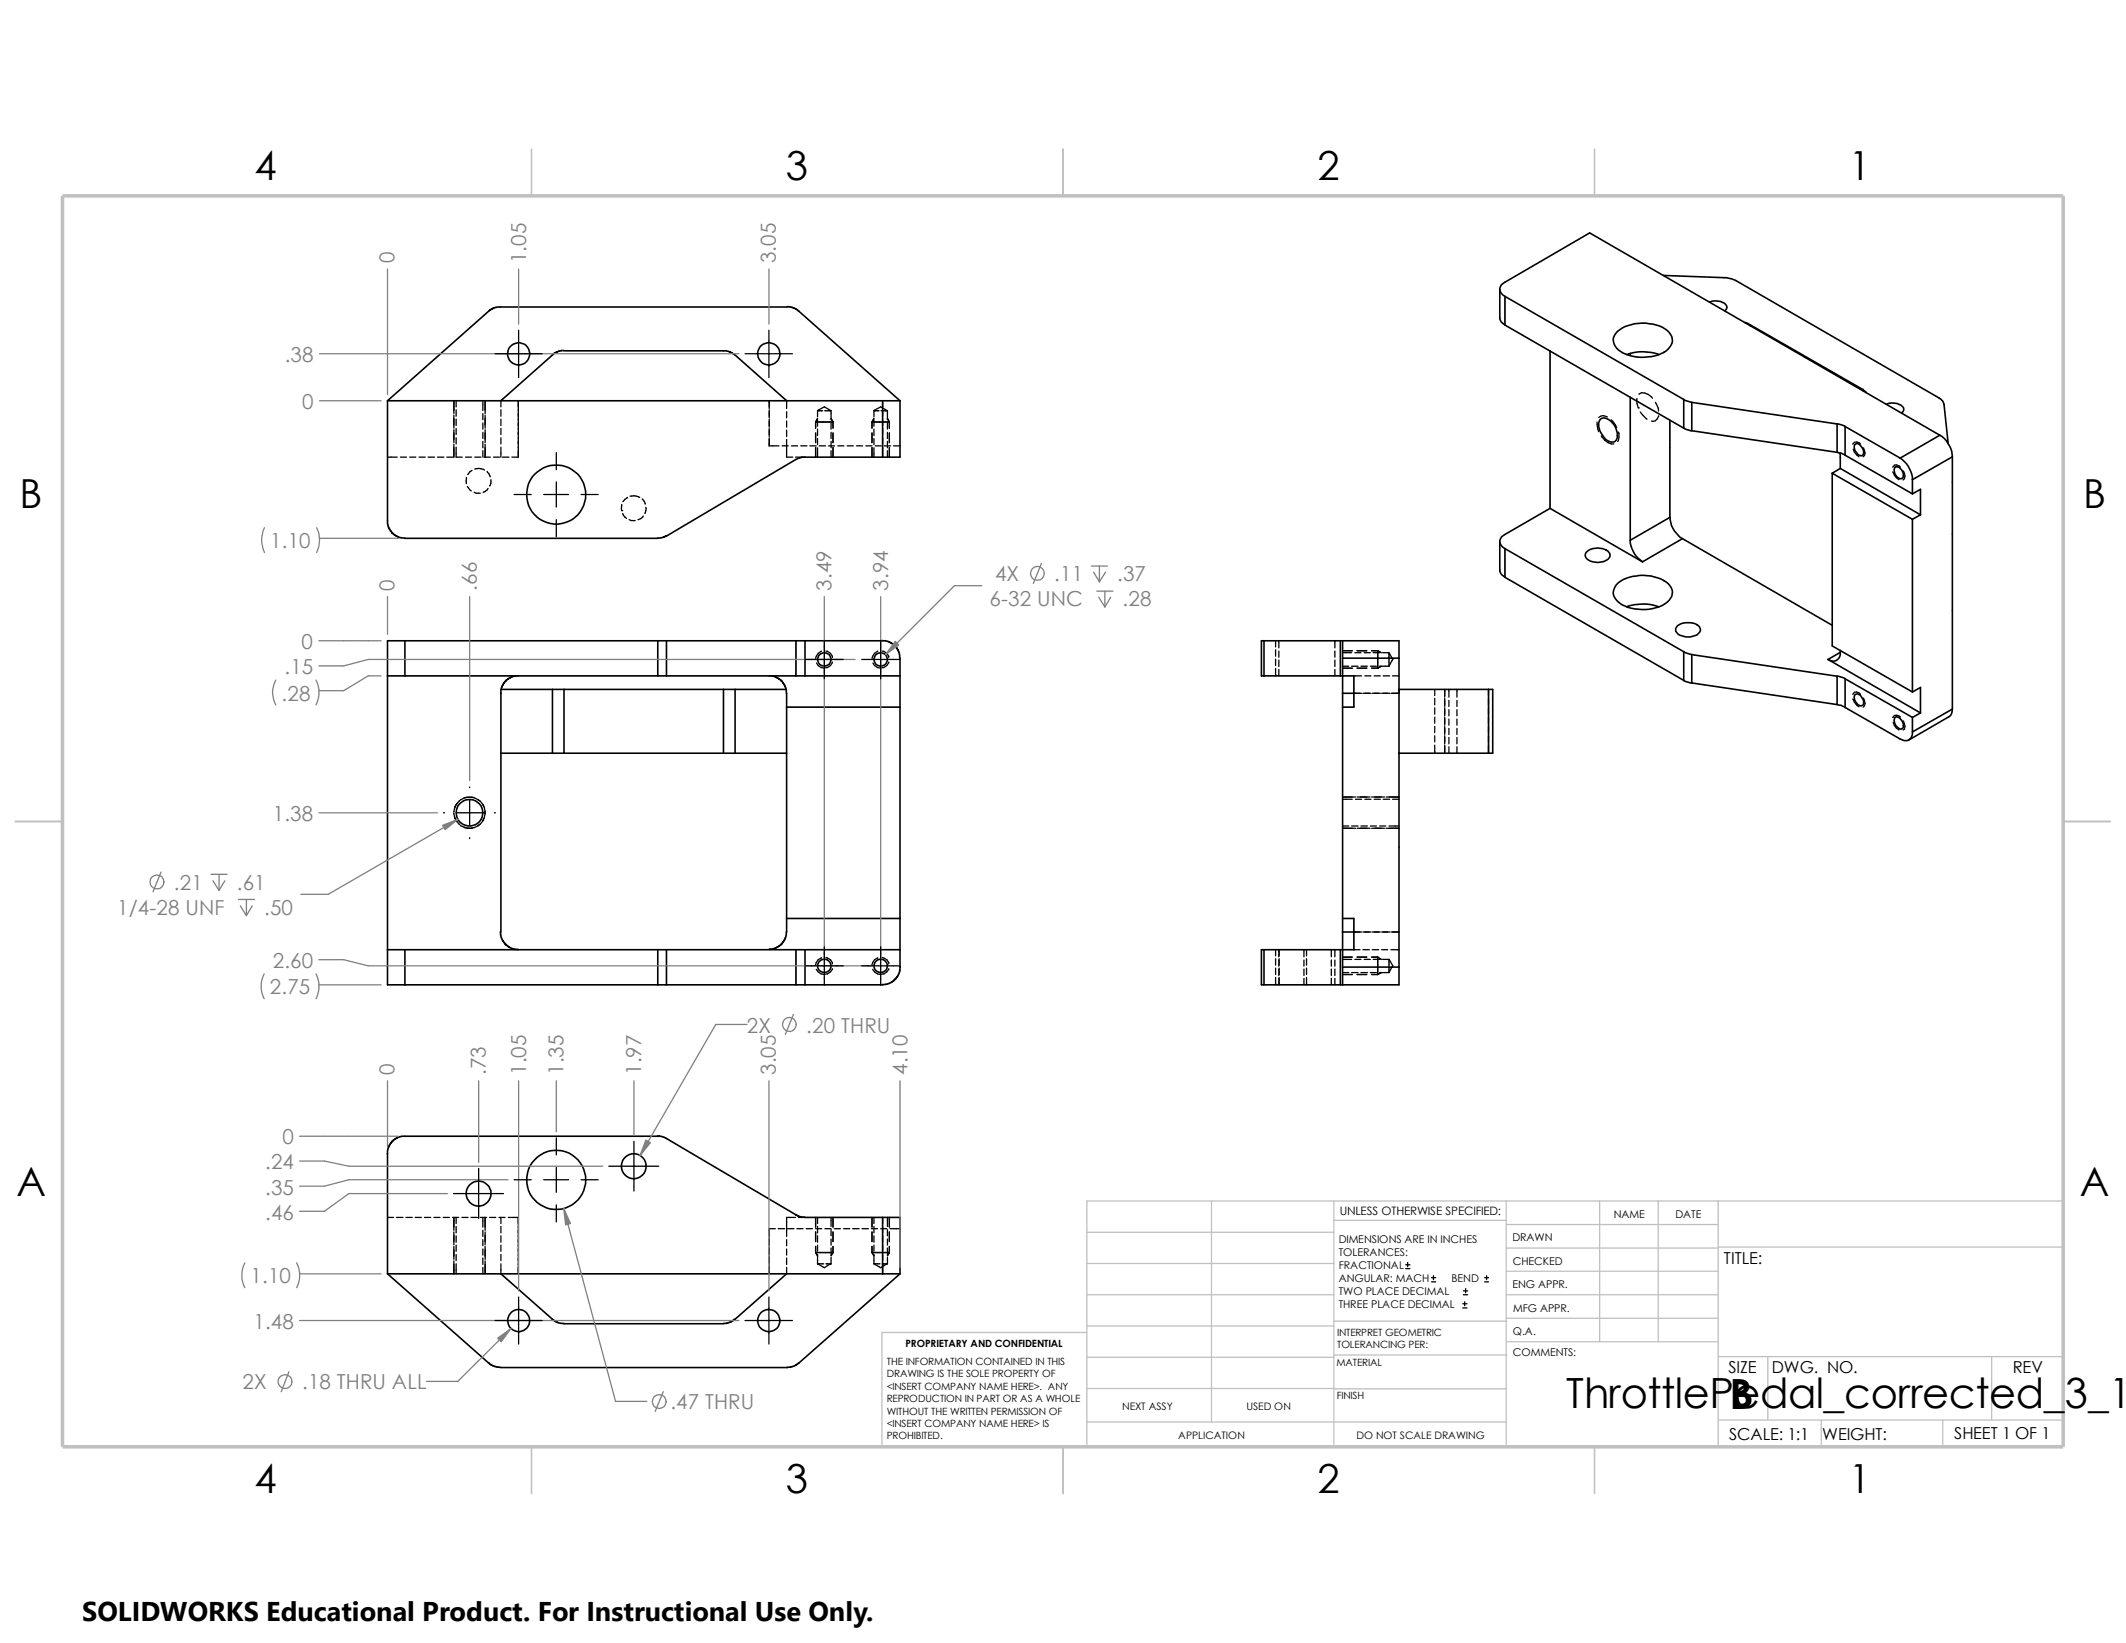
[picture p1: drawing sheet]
<svg xmlns="http://www.w3.org/2000/svg" width="279mm" height="216mm" viewBox="0 0 279 216" stroke-linecap="round" stroke-linejoin="round" font-family="sans-serif">
<g fill="none" stroke="#c0c0c0" stroke-width=".17">
<path d="M159.2 157.8v29.1M175.3 157.8v32.3M198 157.8v32.3M210.2 157.8v18.5M217.9 157.8v18.5M225.8 157.8v32.3M271.1 157.8h-128.3v32.3M142.8 175.1h-26.9v15M142.8 161.9h32.5M142.8 170.1h32.5M142.8 166h32.5M142.8 174.2h32.5"/>
<path d="M142.8 178.4h32.5M175.3 173.6h22.7M175.3 160.4h22.7M175.3 178.1h22.7M198 173.2h27.8M198 170.1h27.8M198 160.9h27.8M198 164h27.8M198 167h27.8M198 176.3h27.8M225.8 163.9h45.3M225.8 178.3h45.3"/>
<path d="M232.3 178.3v8.3M261.7 178.3v8.3M142.8 182.5h32.5M142.8 186.9h55.2M175.3 182.5h22.7M225.8 186.6h45.3M239.4 186.6v3.5M255.3 186.6v3.5"/>
</g>
<path d="M69.8 19.6v6.1M139.7 19.6v6.1M209.5 19.6v6.1M2 107.9h6.2M271.1 107.9h6.2M69.8 190.1v6.2M139.7 190.1v6.2M209.5 190.1v6.2" fill="none" stroke="#c0c0c0" stroke-width=".21"/>
<path d="M8.2 25.7h262.9v164.4h-262.9z" fill="none" stroke="#c0c0c0" stroke-width=".47"/>
<g fill="none" stroke="#000" stroke-width=".17">
<path d="M59.6 52.7v1.7M59.6 54.6v1.7M59.6 56.5v1.7M59.6 58.4v1.7M59.9 58.8v1.3h.8M59.9 52.7v.8M59.9 53.8v.9M59.9 55.1v.8M59.9 56.3v.8M59.9 57.5v.8M63.5 52.7v1.2M63.5 54.4v.8"/>
<path d="M63.5 55.6v.8M63.5 56.8v.8M63.5 58v.8M63.5 59.2v.9M63.8 52.7v1.7M63.8 54.6v1.7M63.8 56.5v1.7M63.8 58.4v1.7M65.1 46.5h6.1M65.8 53.8v.9M65.8 55.1v.8M65.8 56.3v.8"/>
<path d="M65.8 57.5v.8M65.8 58.8v1.3M65.9 52.6l-.1 .9M68.1 52.7v7.4h-.8M68.2 43.4v6.2M73.1 59.5v2.2M97.9 46.5h6.2M101 43.4v6.2M101.1 52.7v1M101.1 53.8v1.1M101.1 55.1v1M101.1 56.3v1.1"/>
<path d="M101.1 57.5v1.1h1.3M102.8 58.6h.8M103.3 52.6l.1 1.1M103.4 54.1v.8M103.4 55.3v.8M103.4 56.5v.9M103.4 57.7v2.4h.8M104 58.6h.8M105.2 58.6h.8M106.4 58.6h.9M107.2 55.5v.8M107.2 56.9v1.3"/>
<path d="M107.2 58.8v1.3M107.2 55.5h2.3M107.4 54h.7M107.4 54l.9-.5 .9 .5M107.4 54v.8M107.4 55.2v.8M107.4 56.4v.8M107.4 57.6v.8M107.4 58.8v1.3M107.4 55l-.2 .5M107.7 58.6h.8M108.4 54h.8"/>
<path d="M108.9 58.6h.8M109.2 54v1.2M109.2 55.6v.8M109.2 56.8v.8M109.2 58v.8M109.2 59.2v.9M109.2 55l.3 .5M109.5 55.5v.8M109.5 56.9v1.3M109.5 58.8v1.3M110.1 58.6h.8M111.3 58.6h.8"/>
<path d="M112.6 58.6h.8M113.8 58.6h.8M114.6 55.5v.8M114.6 56.9v1.3M114.6 58.8v1.3M114.6 55.5h2.3M114.9 54h.6M114.9 54v.8M114.9 55.2v.8M114.9 56.4v.8M114.9 57.6v.8M114.9 58.8v1.3"/>
<path d="M114.9 54l.8-.5 .9 .5M114.9 55l-.3 .5M115 58.6h.8M115.8 54h.8M116 52.7v.8M116 53.8v.9M116 55.1v.8M116 56.3v.8M116 57.5v.8M116 58.8v1.3M116.2 58.6h.9M116.6 54v1.2"/>
<path d="M116.6 55.6v.8M116.6 56.8v.8M116.6 58v.8M116.6 59.2v.9M116.6 55l.3 .5M116.9 55.5v.8M116.9 56.9v1.3M116.9 58.8v1.3M117.4 58.6h.9M209.9 55.5l.2 1.2M210.4 57.3a1.94 1.94 0 0 0 1.7 1M211.2 54.8a.89 .89 0 0 0-1.1 .1"/>
<path d="M211.8 55.2l.7 1M212.7 56.8a1.5 1.5 0 0 1-.1 1.2M215.1 52.4v.6l.2 .6M215.3 53.6h.1M215.4 51.8a1.36 1.36 0 0 1 1.8 .5M215.6 54.1l.9 1M217.6 52.9l.3 .7 .1 .4M218 54.7a.82 .82 0 0 1-1 .6M243.5 59l.2 .4 .6 .6M244.5 58.3a.61 .61 0 0 0-1 .1M244.9 58.8a.84 .84 0 0 1 0 1.2M50.9 60.1h1.3"/>
<path d="M52.6 60.1h.8M53.8 60.1h.9M55.1 60.1h.8M56.3 60.1h.8M57.5 60.1h.8M58.7 60.1h.8M61.2 60.1h.8M61.3 62.7v.8M61.4 63.9l.5 .6M62 61.8l-.5 .6M62.3 64.7l.3 .1h.5M62.4 60.1h.8"/>
<path d="M62.4 61.6a1.51 1.51 0 0 1 1.3 .2M63.6 60.1h.8M64 62l.4 .7M64.1 64.2l-.3 .4-.3 .1M64.5 63v.5l-.2 .3M64.9 60.1h.8M66 60.1h.9M67.6 65h2.2M71.5 65h3.2M73.1 63.3v3.3M73.1 68.3v2.2M76.4 65h2.2"/>
<path d="M81.7 67.1h.1M81.7 66.3v.8M81.8 67.5l.1 .2 .4 .4M82.5 65.4l-.6 .5M82.7 68.3l.3 .1h.5M82.8 65.2h.5l.8 .2M84.4 65.6l.3 .3 .1 .4M84.5 67.8l-.3 .4-.3 .1M84.9 66.7v.4l-.1 .4M104.6 60.1h1.2M248.8 62a2.05 2.05 0 0 0 .8 1M248.8 61.4l.2-.3h.2l.6 .3"/>
<path d="M250.1 61.9a.85 .85 0 0 1 0 1.2M105.8 86.7h5M107.3 87.1l.2 .4 .4 .2 .4 .1M107.9 85.6a1.3 1.3 0 0 0-.7 .9M108.3 84.2v5M108.5 85.6a.96 .96 0 0 1 .9 .8M109.4 87a.98 .98 0 0 1-.9 .8M113.2 86.7h5M114.7 87.1l.2 .4 .4 .2 .4 .1M115.4 85.6a1.3 1.3 0 0 0-.8 .9M115.7 84.2v5M116 85.6a.96 .96 0 0 1 .8 .8"/>
<path d="M116.8 87a.98 .98 0 0 1-.9 .8M167.6 84.2v.8M167.6 85.4v.8M167.6 86.6v.9M167.6 87.8v1M168.1 84.2v.9M168.1 85.6v.8M168.1 86.7v.9M168.1 88v.8M175.4 84.2v.9M175.4 85.6v.8M175.4 86.7v.9"/>
<path d="M175.4 88v.8M176.4 87.5h.8M176.4 85.8h1.2M176.4 85.5h1.3M176.4 87.8h1.3M177.6 87.5h.9M177.9 91.1h1M177.9 88.8h1M178.1 85.8h.8M178.4 85.5h1.2M178.4 87.8h1.2M178.9 87.5h.8"/>
<path d="M179.1 91.1h1.1M179.3 85.8h.8M179.4 88.8h.8M180.1 87.5h.8M180.3 85.5h.8M180.3 87.8h.8M180.3 91.1h1.1M180.5 85.8h.8M180.6 88.8h.8M181.1 85.5l.4 .3M181.1 85.5v2.3M181.3 87.5h1.2"/>
<path d="M181.5 87.5l-.4 .3M181.6 91.1h1M181.7 85.8h.8l.5 .9M181.8 88.8h.8M182.5 85.8v.9M182.5 86.7v.8M183 88.8h.9M183 86.6l-.5 .9M183.9 90.6v.5h-1.1M188.6 90.6v.8M188.6 91.8v.8M188.6 93v.9"/>
<path d="M188.6 94.2v.8M188.6 95.5v.8M188.6 96.7v.8M188.6 97.9v1.1M189.9 90.6v1M189.9 91.8v1M189.9 93v1.1M189.9 94.2v1.1M189.9 95.5v1M189.9 96.7v1M189.9 97.9v1.1M190.4 90.6v1"/>
<path d="M190.4 92v.8M190.4 93.3v.8M190.4 94.5v.8M190.4 95.7v.8M190.4 96.9v.8M190.4 98.1v.9M191.5 90.6v1M191.5 92v.8M191.5 93.3v.8M191.5 94.5v.8M191.5 95.7v.8M191.5 96.9v.8"/>
<path d="M191.5 98.1v.9M195.6 90.6v.8M195.6 91.8v.8M195.6 93v.9M195.6 94.2v.8M195.6 95.5v.8M195.6 96.7v.8M195.6 97.9v1.1M243.5 91.9a2.05 2.05 0 0 0 .8 1M243.5 91.2a.57 .57 0 0 1 1 0M244.9 91.7a.84 .84 0 0 1 0 1.2M248.8 94.9l.4 .8 .4 .2"/>
<path d="M249.8 94.2l-.6-.2h-.2l-.2 .3M250.1 94.7a.84 .84 0 0 1 0 1.2M58.3 106.8h.1M59.6 106.8l.2 .7 .3 .5M59.7 107.3l.2 .5 .5 .5M60.1 105.5l-.3 .5-.2 .7M60.1 106.8h3.2M60.4 105.2l-.5 .5-.2 .5M60.5 108.5l.6 .3h.6M61 108.7l.4 .1h.6h.2M61.7 104.7l-.6 .1-.6 .3M61.7 103.4v.1"/>
<path d="M61.7 105.2v3.3M61.7 110.1v.1M61.9 104.7l.4 .1 .7 .4M62 104.8l-1 .1M62.8 105.1l.3 .2 .4 .4 .1 .3M63 108.3l-.7 .5h-.4M63.4 105.7l.2 .3 .2 .6-.1 .3M63.6 107.5l-.1 .3-.4 .5-.3 .2M63.7 106.6l.1 .3-.2 .6-.2 .3M65 106.8h.1M176.4 108.5h.8M176.4 105h1.3"/>
<path d="M176.4 108.8h1.7M176.4 104.7h1.7M177.6 108.5h.9M178.1 105h.8M178.4 108.8h1.6M178.4 104.7h1.6M178.9 108.5h.8M179.4 105h.8M180.1 108.5h.8M180.3 108.8h1.6M180.3 104.7h1.6M180.6 105h.8"/>
<path d="M181.3 108.5h.8M181.8 105h.8M182.2 108.8h1.7M182.2 104.7h1.7M182.5 108.5h1.4M183 105h.9M105.8 126.9h5M107.3 127.4l.2 .3 .4 .3 .4 .1M107.9 125.9a1.12 1.12 0 0 0-.7 .9M108.3 124.4v5.1M108.5 125.8a.96 .96 0 0 1 .9 .9M109.4 127.3a1.01 1.01 0 0 1-1 .7"/>
<path d="M113.2 126.9h5M114.7 127.4l.2 .3 .4 .3 .4 .1M115.4 125.9a1.12 1.12 0 0 0-.8 .9M115.7 124.4v5.1M116 125.8a.96 .96 0 0 1 .8 .9M116.8 127.3a1.01 1.01 0 0 1-1 .7M167.6 124.8v.8M167.6 126v.8M167.6 127.2v.9M167.6 128.4v1M168.1 124.8v.9M168.1 126.2v.8"/>
<path d="M168.1 127.3v.9M168.1 128.6v.8M168.1 124.8v.8M168.1 126v.8M168.1 127.2v.9M168.1 128.4v1M171.4 124.8v.9M171.4 126.2v.8M171.4 127.3v.9M171.4 128.6v.8M171.7 124.8v.8M171.7 126v.8"/>
<path d="M171.7 127.2v.9M171.7 128.4v1M175 124.8v.9M175 126.2v.8M175 127.3v.9M175 128.6v.8M175.4 124.8v.9M175.4 126.2v.8M175.4 127.3v.9M175.4 128.6v.8M176.4 127.8h.8M176.4 126.1h1.2"/>
<path d="M176.4 125.8h1.3M176.4 128.1h1.3M177.6 127.8h.9M177.9 122.5h1M177.9 124.8h.8M178.1 126.1h.8M178.4 125.8h1.2M178.4 128.1h1.2M178.9 127.8h.8M179.1 122.5h1.1M179.1 124.8h.9M179.3 126.1h.8"/>
<path d="M180.1 127.8h.8M180.3 125.8h.8M180.3 128.1h.8M180.3 122.5h1.1M180.3 124.8h.9M180.5 126.1h.8M181.1 125.8v2.3M181.1 125.8l.4 .3M181.3 127.8h1.2M181.5 127.8l-.4 .3M181.6 122.5h1M181.6 124.8h.8"/>
<path d="M181.7 126.1h.8M182.5 126.1v.8M182.5 127v.8M182.5 126.1l.5 .8-.5 .9M182.8 122.5h1.1M182.8 124.8h1.1M50.9 160h.8M52.1 160h.9M53.3 160h.9M54.6 160h.8M55.8 160h.8M57 160h.8"/>
<path d="M58.3 160h.8M59.5 160h.8M59.6 156.8h6.6M59.6 160v1.7M59.9 160v.8M60.7 160h.8M61.9 160h.8M62.9 153.5v6.6M63.1 160h.9M63.5 160v1.2M63.8 160v1.7M64.3 160h.9"/>
<path d="M65.6 160h.8M65.8 160v.8M66.8 160h1.3v7.4M67.6 155h2.2M71.5 155h3.2M73.1 149.5v2.3M73.1 153.4v3.3M73.1 158.3v2.3M76.4 155h2.2M80 153.2h6.6M83.3 150v6.5M104.6 160h-1.2v2.5"/>
<path d="M104.9 160h.9M107.2 160v1.2M107.4 160v.8M109.2 160v1.2M109.5 160v1.2M114.6 160v1.2M114.9 160v.8M116 160v.8M116.6 160v1.2M116.9 160v1.2M59.6 161.9v1.7M59.6 163.8v1.7"/>
<path d="M59.6 165.7v1.7M59.9 161.2v.8M59.9 162.4v.8M59.9 163.6v.8M59.9 164.8v.9M59.9 166.1v1.3M63.5 161.7v.8M63.5 162.9v.8M63.5 164.1v.8M63.5 165.3v.9M63.5 166.5v.9M63.8 161.9v1.7"/>
<path d="M63.8 163.8v1.7M63.8 165.7v1.7M65.1 173.5h6.1M65.8 161.2v.8M65.8 162.4v.8M65.8 163.6v.8M65.8 164.8v.9M65.8 166.1v1.3M68.2 170.4v6.2M97.9 173.5h6.2M101 170.4v6.2M101.1 162.6v1.1"/>
<path d="M101.1 163.9v1M101.1 165.1v1.1M101.1 166.3v1.1M101.9 161.5h-.8v1M102.3 161.5h.8M103.4 162.9v.8M103.4 164.1v.8M103.4 165.3v.9M103.4 166.5v.9M103.5 161.5h.9M104.7 161.5h.8M106 161.5h.8"/>
<path d="M107.2 161.5h.8M107.2 164.6h2.3M107.2 161.9v1.3M107.2 163.8v.8M107.2 164.6l.2 .4M107.4 161.2v.8M107.4 162.4v.8M107.4 163.6v.8M107.4 164.8v1.3M107.4 166.1h.8M107.4 166.1l.9 .5 .9-.5M108.4 161.5h.8"/>
<path d="M108.5 166.1h.7M109.2 161.6v.8M109.2 162.8v.8M109.2 164v.8M109.2 165.2v.9M109.5 164.6l-.3 .4M109.5 161.9v1.3M109.5 163.8v.8M109.6 161.5h.8M110.9 161.5h.8M112.1 161.5h.8M113.3 161.5h.8"/>
<path d="M114.5 161.5h.8M114.6 161.9v1.3M114.6 163.8v.8M114.6 164.6h2.3M114.6 164.6l.3 .4M114.9 161.2v.8M114.9 162.4v.8M114.9 163.6v.8M114.9 164.8v1.3M114.9 166.1h.8M114.9 166.1l.8 .5 .9-.5M115.7 161.5h.8"/>
<path d="M116 166.1h.6M116 161.2v.8M116 162.4v.8M116 163.6v.8M116 164.8v.9M116 166.1v1.3M116.6 161.6v.8M116.6 162.8v.8M116.6 164v.8M116.6 165.2v.9M116.9 161.9v1.3M116.9 163.8v.8"/>
<path d="M116.9 164.6l-.3 .4M117 161.5h1.3M184.7 166.7h.6M184.7 166.2h.6M185 165.9v.6M188.1 168.4h.6M188.1 167.9h.6M188.4 167.6v.5M192.2 171.9h.6M192.2 171.3h.6M192.3 170.1h.6M192.3 169.6h.6"/>
<path d="M192.5 171.1v.5M192.6 169.3v.6M195.1 168.4h.5M195.1 167.9h.5M195.4 167.6v.5"/>
</g>
<g fill="none" stroke="#000" stroke-width=".21">
<path d="M197.1 38v3.7a1.1 1.1 0 0 0 .7 1M197.8 38.9l23.5 13.6M197.8 38.9v3.8M197.8 38.9a.98 .98 0 0 1-.7-.9 .98 .98 0 0 1 .7-.9l11.1-6.5 46 26.6M218.6 36.2l8.3 .3 1.1 .3 26.8 15.5a1.23 1.23 0 0 1 .7 .8l.5 5.2M224.7 39.7a1.94 1.94 0 0 1 2.2 .5 .53 .53 0 0 1-.2 .7M50.9 52.7v16.1l.2 .5 .4 .7 .8 .6 .9 .1h33.2h.6l.5-.3M50.9 52.7h65.1M74.1 46.1h-.7l-.7 .4-6.8 6.2M74.1 46.1h21.4l.4 .1 .7 .5M96.6 46.7l6.7 6M103.5 40.3l.6 .1 .8 .4 13.4 11.9"/>
<path d="M103.5 40.3l-38.4 .1-.7 .3-13.5 12M116 52.7h2.3M116 52.7v7.4M118.3 52.7v7.4h-2.3M197.8 42.7l23.5 13.6M203.7 46.1v20.7M210.3 55.2a1.08 1.08 0 0 1 1.6 .3 1.87 1.87 0 0 1 .4 2.5 1.33 1.33 0 0 1-1.7-.8 1.81 1.81 0 0 1-.3-2zM212.6 43.6a5.7 5.7 0 0 1 6.5-.2 1.54 1.54 0 0 1 .1 2.4 5.6 5.6 0 0 1-5.5 .8 2.1 2.1 0 0 1-1.7-2.2zM213.8 46.6a6.1 6.1 0 0 1 4.2 0M214.2 46.4v.3M214.2 52.2v18.8M219.5 55.2v12.8"/>
<path d="M221.3 52.5l1 .4M221.3 56.3l1 .3M221.3 52.5v3.8M222.3 52.9l19.1 2.8M222.3 52.9v3.7M222.3 56.6l19.1 2.8M229.3 42.4l.7 .3M230 42.7v.1M230 42.7l14.8 8.5M241.4 55.7v3.7M241.4 55.7l1.1 .3M241.4 59.4l.6 .2 .5 .2"/>
<path d="M241.8 59.5l.1 .3v1.8M242.5 56l7.2 4.2M242.5 56v3.8M242.5 59.8l8.8 5.1M243.8 58.4a.52 .52 0 0 1 .8 .3l.3 .6a.44 .44 0 0 1-.2 .6 .44 .44 0 0 1-.6-.2l-.3-.6-.1-.4zM244.8 51.2l.5 .4M244.8 51.2v.2M247.9 53.1a2.02 2.02 0 0 1 2.2 .5 .57 .57 0 0 1-.2 .7M254.9 57.2l-5.2 3M254.9 57.2a3.7 3.7 0 0 1 1.7 2.8M116 60.1h-10.5l-.6 .1-17.3 10.2M197.1 71.2v3.7a1.1 1.1 0 0 0 .7 1"/>
<path d="M197.8 72.1v3.8M197.8 72.1l23.5 13.5M197.8 75.9l23.5 13.5M203.7 66.8l-5.9 3.4a.98 .98 0 0 0-.7 1 .98 .98 0 0 0 .7 .9M203.7 66.8l12.2 7M208.4 72.6a2.2 2.2 0 0 1 3.1 0 .63 .63 0 0 1-.4 1 2.36 2.36 0 0 1-2.7-.3 .57 .57 0 0 1 0-.7zM212.4 76.8a5.4 5.4 0 0 1 5.5-.9 2.38 2.38 0 0 1 1.9 1.9 2.25 2.25 0 0 1-1.7 1.9 6.2 6.2 0 0 1-5.2-.5 1.53 1.53 0 0 1-.5-2.4zM213.8 79.8a6.1 6.1 0 0 1 4.2 0M214.2 71a3.7 3.7 0 0 0 1.7 2.8M219.5 68l-5.3 3M219.5 68a3.6 3.6 0 0 0 1.6 2.8M221.1 70.8l-5.2 3"/>
<path d="M221.1 70.8l19.7 11.4M240.8 62.2l10.5 6M240.8 62.2v22.7l10.5 6M241.9 61.6l10.5 6M241.9 61.6l-1.1 .6M249.1 61.3a1.06 1.06 0 0 1 1 1.5 .75 .75 0 0 1-1.1-.6l-.1-.4zM249.7 60.2a3.5 3.5 0 0 1 1.6 2.8M251.3 63v1.9M251.3 68.2v22.7M251.3 64.9l1.1-.6v3.3M252.4 67.6l-1.1 .6M256.6 60l-5.3 3"/>
<path d="M256.6 60v33.2M50.9 88.8h2.3M53.2 84.2v4.6M53.2 88.8h33.2M53.2 84.2h33.2M53.2 84.2h-2.3v45.2h2.3M65.8 99h6.8M65.9 90.6h6.7M68.1 88.8l-.9 .1-.7 .5-.4 .6-.3 .7v31.8M72.6 90.6h1.5M72.6 99h1.5M72.6 90.6v8.4"/>
<path d="M74.1 99h21M74.1 90.6h21M74.1 90.6v8.4M86.4 88.8h1.2M86.4 84.2v4.6M86.4 84.2h1.2M87.6 84.2v4.6M87.6 88.8h17M87.6 84.2h17M95.1 90.6v8.4M95.1 90.6h1.5M95.1 99h1.5"/>
<path d="M96.6 99h6.8M96.6 90.6v8.4M96.6 90.6h6.7M101.1 88.8l.8 .1 .7 .5 .6 .8 .2 .9v31.4l-.2 .8-.4 .7-.9 .6-.8 .2M103.4 92.9h14.9M104.6 84.2v4.6M104.6 84.2h1.2M104.6 88.8h1.2M105.8 88.8h12.5M105.8 84.2h10.2M105.8 84.2v4.6M116 84.2l.8 .1 .9 .6 .4 .7 .2 .9v40.6"/>
<path d="M166.1 84.2h-.3v4.6h.3M166.1 88.8h10M166.1 84.2h10M166.1 84.2v4.6M176.1 88.8h.3M176.1 84.2v4.6M176.1 84.2h.3M176.4 84.2h7.5v2.3M176.4 88.8h1.5v4.1h-1.5M176.4 91.1h1.5M176.4 86.5v2.3M176.4 91.1v31.4"/>
<path d="M176.4 86.5h7.5M176.4 84.2v2.3M176.4 88.8v2.3M183.9 99h11.7M183.9 90.6h11.7M183.9 86.5v40.6M195.6 90.6v8.4M195.6 90.6h.6v8.4h-.6M220.5 82.2a2.48 2.48 0 0 1 2.9 .2 .87 .87 0 0 1-.9 1.2l-.3 .1a1.99 1.99 0 0 1-2-.8 .69 .69 0 0 1 .3-.7zM221.3 85.6l1 .4M221.3 89.4l1 .3M221.3 85.6v3.8"/>
<path d="M222.3 86v3.7M222.3 86l19.1 2.9M222.3 89.7l19.1 2.9M240.2 86.7l12.2 7M241.4 88.9v3.7M241.4 88.9l1.1 .3M241.4 92.6l.6 .1 .5 .3M241.9 85.7a.99 .99 0 0 1-.5 1.1 .99 .99 0 0 1-1.2-.1M241.9 85.7l-1.7 1M241.9 85.5v.2M242.5 93l7.2 4.1a.97 .97 0 0 0 1.2 .1 .97 .97 0 0 0 .4-1M242.5 89.2v3.8"/>
<path d="M242.5 89.2l8.8 5.1M243.8 91.3a.61 .61 0 0 1 .9 .4l.2 .4a.45 .45 0 0 1-.2 .6 .45 .45 0 0 1-.6-.1l-.3-.6-.1-.4zM249 94.3a.66 .66 0 0 1 1 .4l.1 .5a.44 .44 0 0 1-.1 .6 .44 .44 0 0 1-.6-.2l-.4-.6-.1-.3zM251.3 94.3v1.9M251.3 90.9l1.1-.6v3.4M252.4 93.7l-1.1 .6M256.6 93.2a1.1 1.1 0 0 1-.5 1l-5.2 3M256.6 93.2l-5.3 3M50.9 124.8h2.3M53.2 124.8v4.6M53.2 124.8h33.2M53.2 129.4h33.2"/>
<path d="M65.7 122.5l.2 .8 .3 .5 .4 .4 .6 .4 .9 .2M86.4 129.4h1.2M86.4 124.8v4.6M86.4 124.8h1.2M87.6 124.8v4.6M87.6 124.8h17M87.6 129.4h17M103.4 120.7h14.9M104.6 124.8v4.6M104.6 124.8h1.2M104.6 129.4h1.2M105.8 124.8h12.5"/>
<path d="M105.8 124.8v4.6M118.3 127.1l-.1 .8-.4 .7-.6 .5-.8 .3h-10.6M166.1 124.8h-.3v4.6h.3M166.1 124.8h10M166.1 129.4h10M166.1 124.8v4.6M176.1 129.4h.3M176.1 124.8v4.6M176.1 124.8h.3M176.4 120.7h1.5v4.1h-1.5M176.4 122.5h1.5M176.4 127.1h7.5"/>
<path d="M176.4 124.8v2.3M176.4 127.1v2.3M176.4 122.5v2.3M183.9 127.1v2.3h-7.5M50.9 151.6v15.8M86.4 149.3l.6 .1 .5 .2 17.1 10M86.4 149.3h-33.6l-.7 .3-.6 .4-.4 .7-.2 .9M104.6 159.6l.6 .3 .6 .1h10.2M116 160h2.3v7.4M116 160v7.4M50.9 167.4l13.4 11.8 .7 .4 .7 .1M50.9 167.4h65.1"/>
<path d="M65.8 167.4l6.8 6M65.9 167.4h.1M72.6 173.4l.6 .4 .9 .1h21M103.3 167.4h.1M103.4 167.4l-6.8 6-.6 .3-.5 .2h-.4M116 167.4h2.3M118.3 167.4l-13.4 11.8-.6 .3-.4 .2h-38.2"/>
<circle cx="68.2" cy="46.5" r="1.46"/>
<circle cx="101" cy="46.5" r="1.47"/>
<circle cx="73.1" cy="65" r="3.9"/>
<circle cx="108.3" cy="86.7" r=".88"/>
<circle cx="115.8" cy="86.7" r=".88"/>
<circle cx="61.7" cy="106.8" r="1.75"/>
<circle cx="108.3" cy="126.9" r=".88"/>
<circle cx="115.8" cy="126.9" r=".88"/>
<circle cx="62.9" cy="156.9" r="1.64"/>
<circle cx="73.1" cy="155" r="3.9"/>
<circle cx="83.3" cy="153.3" r="1.64"/>
<circle cx="68.2" cy="173.5" r="1.45"/>
<circle cx="101" cy="173.5" r="1.46"/>
</g>
<g fill="none" stroke="#808080" stroke-width=".17">
<path d="M50.9 35.3v16.6M68.2 35.3v7.3M101 35.3v7.3M42 52.7h8.1M42 46.5h55.1M34.8 69.3a3.7 3.7 0 0 0 0 3.3M41.6 69.3a3.7 3.7 0 0 1 0 3.3M42 70.7h10.4M50.9 78.4v5M61.7 78.4v24.2M108.3 78.4v47.7M115.7 78.4v47.7"/>
<path d="M129 77h-3.6l-9 9M136.9 74l-1.1 2.7M143.4 74.4h2.1M143.7 75.2l.8 1.3M144.1 77.7h2.2M144.4 78.5l.8 1.3M144.5 74.4v2.1M145.2 77.7v2.1M145.3 75.2l-.8 1.3M146 78.5l-.8 1.3M36.2 89.4a3.3 3.3 0 0 0 0 3.2M41.5 89.4a3.7 3.7 0 0 1 0 3.2"/>
<path d="M41.9 84.2h8.2M50.1 88.8h-1.7l-3.2 2h-3.3M112.4 86.7h-64l-3.2 .8h-3.3M21.2 114.6l-1.1 2.6M27.7 114.9h2.1M28 115.7l.8 1.3M28.8 114.9v2.1M29.5 115.7l-.7 1.3M31.3 118.2h2.1M31.6 119l.8 1.3M32.4 118.2v2.1M33.1 119l-.7 1.3"/>
<path d="M41.9 106.8h15.6M60.2 107.7l-17.1 9.8h-3.6M34.7 128a3.7 3.7 0 0 0 0 3.2M41.5 128a3.7 3.7 0 0 1 0 3.2M41.9 129.4h8.2M41.9 126.1h3.3l3.2 .8h66.5M98.2 134.6h-4.1l-10 17.2M104.3 133.3l-1.1 2.6M39.4 149.3h13M39.4 152.6h3.2l3.2 .6h33.4M50.9 142v8.8M58.8 156.8h-13l-3.2 2.4h-3.2"/>
<path d="M62.9 142v10.7M66.8 155h-21l-3.2 .9h-3.2M68.2 142v27.6M73.1 142v6.7M74.1 158.8l6.8 25.3h4.1M83.3 142v7.1M101 142v27.6M118.3 142v24.5M32.2 165.9a3.7 3.7 0 0 0 0 3.3M39 165.9a3.7 3.7 0 0 1 0 3.3M39.4 167.4h10.7M39.4 173.5h57.7"/>
<path d="M67.1 174.6l-6.9 6.9h-4.2M38 180.3l-1 2.6M87.2 182.9l-1.1 2.6"/>
<circle cx="136.3" cy="75.3" r=".91"/>
<circle cx="20.6" cy="115.9" r=".91"/>
<circle cx="103.7" cy="134.6" r=".91"/>
<circle cx="37.5" cy="181.6" r=".9"/>
<circle cx="86.6" cy="184.2" r=".91"/>
</g>
<g fill="#808080" stroke="#808080" stroke-width=".17">
<path d="M117.6 84.3l.5 .5-1.7 1.2z"/>
<path d="M58.2 108.5l2-.8-1.7 1.3z"/>
<path d="M74.1 158.8l.9 2-.7 .2z"/>
<path d="M84.9 149.8l.6 .4-1.4 1.6z"/>
<path d="M65.4 175.9l1.7-1.3-1.2 1.7z"/>
</g>
<path d="M10.8 209.2h104.1v6.7h-104.1z" fill="#fff"/>
<g font-size="5.5">
<text x="205.8" y="185.1">ThrottlePedal_corrected_3_1_</text>
<text x="227.3" y="185.2">B</text>
</g>
<g font-size="5.3">
<text x="33.4" y="23.7">4</text>
<text x="103.3" y="23.7">3</text>
<text x="173.1" y="23.7">2</text>
<text x="243" y="23.7">1</text>
<text x="2.6" y="66.8">B</text>
<text x="273.8" y="66.8">B</text>
<text x="2.2" y="157.2">A</text>
<text x="273.3" y="157.2">A</text>
<text x="33.4" y="196.2">4</text>
<text x="103.3" y="196.2">3</text>
<text x="173.1" y="196.2">2</text>
<text x="243" y="196.2">1</text>
</g>
<text font-size="3.6" x="10.8" y="213">SOLIDWORKS Educational Product. For Instructional Use Only.</text>
<g font-size="2.7" fill="#808080">
<text x="51.9" y="34.6" transform="rotate(-90 51.9 34.6)">0</text>
<text x="69.1" y="34.6" transform="rotate(-90 69.1 34.6)">1.05</text>
<text x="102" y="34.6" transform="rotate(-90 102 34.6)">3.05</text>
<text x="37.4" y="47.6">.38</text>
<text x="39.7" y="53.8">0</text>
<text x="35.5" y="72.1">1.10</text>
<text x="51.9" y="77.6" transform="rotate(-90 51.9 77.6)">0</text>
<text x="62.7" y="77.6" transform="rotate(-90 62.7 77.6)">.66</text>
<text x="109.3" y="77.6" transform="rotate(-90 109.3 77.6)">3.49</text>
<text x="116.7" y="77.6" transform="rotate(-90 116.7 77.6)">3.94</text>
<text x="130.8" y="76.4">4X</text>
<text x="138.5" y="76.4">.11</text>
<text x="146.8" y="76.4">.37</text>
<text x="130" y="79.7">6-32 UNC</text>
<text x="147.5" y="79.7">.28</text>
<text x="37.4" y="88.6">.15</text>
<text x="39.6" y="85.3">0</text>
<text x="37" y="92.1">.28</text>
<text x="35.8" y="107.9">1.38</text>
<text x="22.8" y="116.9">.21</text>
<text x="31.1" y="116.9">.61</text>
<text x="15.4" y="120.2">1/4-28 UNF</text>
<text x="34.7" y="120.2">.50</text>
<text x="35.5" y="130.7">2.75</text>
<text x="35.8" y="127.2">2.60</text>
<text x="98.2" y="135.7">2X</text>
<text x="105.9" y="135.7">.20 THRU</text>
<text x="51.9" y="141.3" transform="rotate(-90 51.9 141.3)">0</text>
<text x="63.8" y="141.3" transform="rotate(-90 63.8 141.3)">.73</text>
<text x="69.1" y="141.3" transform="rotate(-90 69.1 141.3)">1.05</text>
<text x="74" y="141.3" transform="rotate(-90 74 141.3)">1.35</text>
<text x="84.2" y="141.3" transform="rotate(-90 84.2 141.3)">1.97</text>
<text x="102" y="141.3" transform="rotate(-90 102 141.3)">3.05</text>
<text x="119.3" y="141.3" transform="rotate(-90 119.3 141.3)">4.10</text>
<text x="34.8" y="153.7">.24</text>
<text x="37.1" y="150.4">0</text>
<text x="34.8" y="157">.35</text>
<text x="34.8" y="160.3">.46</text>
<text x="32.9" y="168.7">1.10</text>
<text x="33.3" y="174.6">1.48</text>
<text x="31.9" y="182.6">2X</text>
<text x="39.7" y="182.6">.18 THRU ALL</text>
<text x="88.1" y="185.2">.47 THRU</text>
</g>
<g font-size="2.2">
<text x="226.6" y="166.1">TITLE:</text>
<text x="227.2" y="180.4">SIZE</text>
<text x="232.8" y="180.4">DWG. NO.</text>
<text x="264.5" y="180.5">REV</text>
<text x="227.2" y="189.2">SCALE: 1:1</text>
<text x="239.5" y="189.2">WEIGHT:</text>
<text x="256.8" y="189.1">SHEET 1 OF 1</text>
</g>
<text font-size="1.5" x="176.1" y="159.7">UNLESS OTHERWISE SPECIFIED:</text>
<g font-size="1.4">
<text x="212.1" y="160">NAME</text>
<text x="220.2" y="160.1">DATE</text>
<text x="175.9" y="163.4">DIMENSIONS ARE IN INCHES</text>
<text x="175.9" y="165.1">TOLERANCES:</text>
<text x="175.9" y="166.8">FRACTIONAL</text>
<text x="198.8" y="163.1">DRAWN</text>
<text x="198.8" y="166.3">CHECKED</text>
<text x="175.9" y="171.9">THREE PLACE DECIMAL</text>
<text x="175.9" y="170.2">TWO PLACE DECIMAL</text>
<text x="175.9" y="168.5">ANGULAR: MACH</text>
<text x="190.7" y="168.5">BEND</text>
<text x="198.8" y="169.3">ENG APPR.</text>
<text x="198.8" y="172.4">MFG APPR.</text>
<text x="198.8" y="178.1">COMMENTS:</text>
<text x="198.8" y="175.4">Q.A.</text>
<text x="147.5" y="185.3">NEXT ASSY</text>
<text x="163.8" y="185.3">USED ON</text>
<text x="154.9" y="189.1">APPLICATION</text>
<text x="178.3" y="189.1">DO NOT SCALE DRAWING</text>
</g>
<g font-size="1.3">
<text x="116.5" y="179.3">THE INFORMATION CONTAINED IN THIS</text>
<text x="119" y="177">PROPRIETARY AND CONFIDENTIAL</text>
<text x="175.6" y="179.5">MATERIAL</text>
<text x="175.7" y="175.5">INTERPRET GEOMETRIC</text>
<text x="175.7" y="177.1">TOLERANCING PER:</text>
<text x="116.5" y="181">DRAWING IS THE SOLE PROPERTY OF</text>
<text x="116.5" y="182.6">&lt;INSERT COMPANY NAME HERE&gt;. ANY</text>
<text x="116.5" y="184.2">REPRODUCTION IN PART OR AS A WHOLE</text>
<text x="116.5" y="185.9">WITHOUT THE WRITTEN PERMISSION OF</text>
<text x="175.7" y="183.9">FINISH</text>
<text x="116.5" y="187.5">&lt;INSERT COMPANY NAME HERE&gt; IS</text>
<text x="116.5" y="189.1">PROHIBITED.</text>
</g>
</svg>
